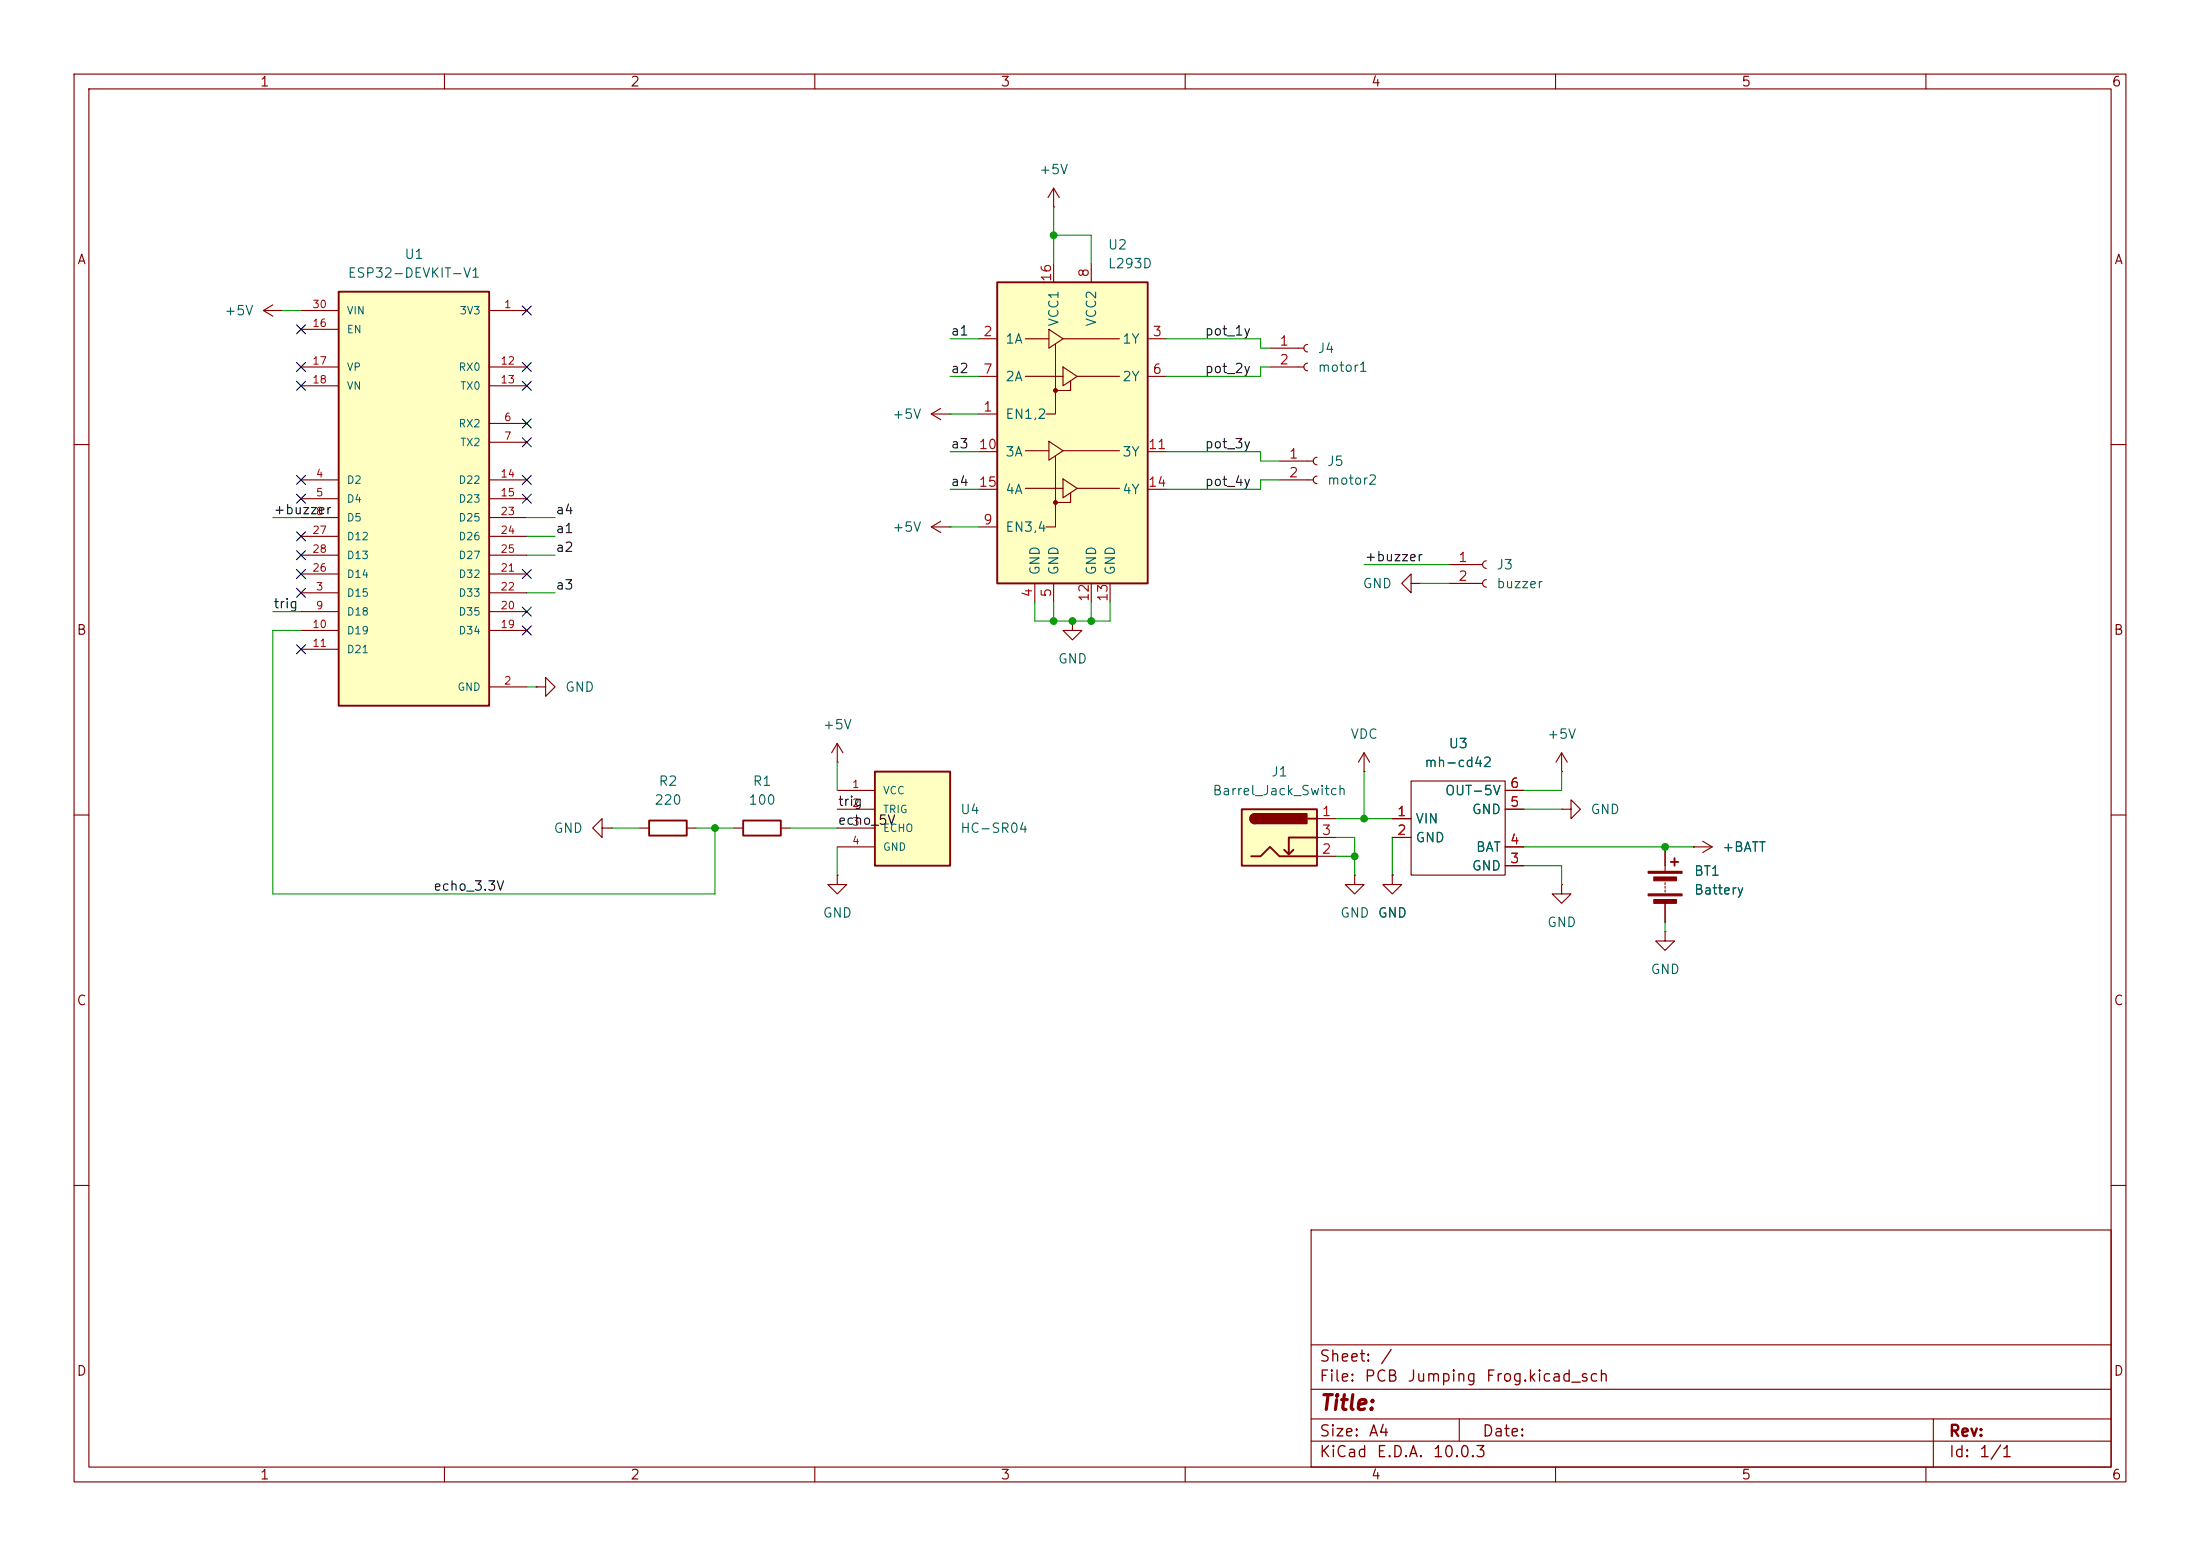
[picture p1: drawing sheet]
<svg xmlns="http://www.w3.org/2000/svg" width="297mm" height="210mm" viewBox="0 0 297 210" stroke-linecap="round" stroke-linejoin="round" font-family="sans-serif">
<g fill="none" stroke="#840000" stroke-width=".15">
<path d="M10 10h277v190h-277zM12 12h273v186h-273zM60 10v2M110 10v2M160 10v2M210 10v2M260 10v2M125.7 55.9l1.3 .7M125.7 55.9h2.6M127 55.1l-1.3 .8M128.3 55.9h.1M10 60h2"/>
<path d="M285 60h2M10 110h2M113 102.9h.1M113 100.3l-.7 1.3M113 100.3l.8 1.3M113 100.3v2.6M285 110h2M10 160h2M177 166h108v32h-108zM285 160h2M60 198v2M110 198v2"/>
<path d="M160 198v2M177 194.5h108M177 191.5h108M177 187.5h108M177 181.5h108M197 191.5v3M210 198v2M260 198v2M261 191.5v6.5"/>
</g>
<path d="M118.1 104.1h10.2v12.7h-10.2z" fill="#ffffc2"/>
<path d="M118.1 104.1h10.2v12.7h-10.2z" fill="none" stroke="#840000" stroke-width=".25"/>
<g fill="none" stroke="#840000" stroke-width=".15">
<path d="M171.4 47h4.6M171.4 49.5h4.6M176.5 46.5a.51 .51 0 0 0-.5 .5 .51 .51 0 0 0 .5 .5M176.5 49a.51 .51 0 0 0-.5 .5 .51 .51 0 0 0 .5 .5M172.7 62.2h4.6M172.7 64.8h4.6M177.8 61.7a.51 .51 0 0 0-.5 .5 .51 .51 0 0 0 .5 .5M177.8 64.3a.51 .51 0 0 0-.5 .5 .51 .51 0 0 0 .5 .5M144.8 83.8v1.3h1.2l-1.2 1.3-1.3-1.3h1.3M144.8 83.8h.1M113 106.7h5.1M113 109.2h5.1"/>
<path d="M113 111.8h5.1M113 114.3h5.1"/>
</g>
<path d="M134.6 38.1h20.3v40.6h-20.3z" fill="#ffffc2"/>
<path d="M134.6 38.1h20.3v40.6h-20.3zM87.6 110.7h5.1v2.1h-5.1zM100.3 110.7h5.1v2.1h-5.1z" fill="none" stroke="#840000" stroke-width=".25"/>
<g fill="none" stroke="#840000" stroke-width=".15">
<path d="M142.2 35.6v2.5M147.3 35.6v2.5M132.1 45.7h2.5M132.1 50.8h2.5M132.1 55.9h2.5M138.4 45.7h3.2M138.4 50.8h5.1M141.6 44.5l1.9 1.2-1.9 1.3zM141.6 59.6l1.9 1.2-1.9 1.3zM142.5 46.5v9.4h-1.3M143.5 49.5l1.9 1.3-1.9 1.3zM143.5 45.7h7.6"/>
<path d="M144.5 51.4v1.3h-2M145.4 50.8h5.7M154.9 45.7h2.6M154.9 50.8h2.6M132.1 71.1h2.5M132.1 61h2.5M132.1 66h2.5M138.4 60.8h3.2M138.4 65.9h5.1M139.7 78.7v2.6M142.2 78.7v2.6M142.5 61.6v9.5h-1.3"/>
<path d="M143.5 64.6l1.9 1.3-1.9 1.3zM143.5 60.8h7.6M144.5 66.5v1.3h-2M145.4 65.9h5.7M147.3 78.7v2.6M149.9 78.7v2.6M154.9 61h2.6M154.9 66h2.6M86.4 111.8h1.2M92.7 111.8h1.3M99.1 111.8h1.2M105.4 111.8h1.3"/>
<path d="M113 118.1v1.3h1.3l-1.3 1.3-1.2-1.3h1.2M113 118.1h.1"/>
</g>
<g fill="#840000" stroke="#840000" stroke-width=".15">
<circle cx="142.5" cy="52.7" r=".25"/>
<circle cx="142.5" cy="67.8" r=".25"/>
</g>
<path d="M45.7 39.4h20.3v55.9h-20.3z" fill="#ffffc2"/>
<path d="M45.7 39.4h20.3v55.9h-20.3zM225.6 116.3h1M226.1 115.8v1" fill="none" stroke="#840000" stroke-width=".25"/>
<g fill="none" stroke="#840000" stroke-width=".15">
<path d="M142.2 27.9h.1M142.2 25.4l-.7 1.3M142.2 25.4l.8 1.3M142.2 25.4v2.5M35.6 41.9h2.5M35.6 41.9l1.2 .8M36.8 41.1l-1.2 .8M38.1 41.9h.1M40.6 41.9h5.1M40.6 49.5h5.1M40.6 52.1h5.1M40.6 44.5h5.1"/>
<path d="M66 41.9h5.1M66 57.2h5.1M66 59.7h5.1M66 49.5h5.1M66 52.1h5.1M40.6 64.8h5.1M40.6 67.3h5.1M40.6 69.9h5.1M40.6 77.5h5.1M40.6 72.4h5.1M40.6 74.9h5.1M66 64.8h5.1"/>
<path d="M66 67.3h5.1M66 69.9h5.1M66 77.5h5.1M66 72.4h5.1M66 74.9h5.1M190.5 78.7v-1.2l-1.3 1.2 1.3 1.3v-1.3h1.3M191.8 78.7h.1M195.6 76.2h4.6M195.6 78.7h4.6M200.7 75.7a.51 .51 0 0 0-.5 .5 .51 .51 0 0 0 .5 .5M200.7 78.2a.51 .51 0 0 0-.5 .5 .51 .51 0 0 0 .5 .5M40.6 80h5.1"/>
<path d="M40.6 82.6h5.1M40.6 85.1h5.1M40.6 87.6h5.1M66 92.7h5.1M66 80h5.1M66 82.6h5.1M66 85.1h5.1M72.4 92.7h1.3v-1.3l1.2 1.3-1.2 1.3v-1.3M72.4 92.7h.1M81.3 111.8v-1.3l-1.3 1.3 1.3 1.2v-1.2h1.2M82.5 111.8h.1M182.9 118.1v1.3h1.2l-1.2 1.3-1.3-1.3h1.3"/>
<path d="M182.9 118.1h.1M184.1 104.1h.1M184.1 101.6l-.7 1.3M184.1 101.6l.8 1.3M184.1 101.6v2.5M188 118.1v1.3h1.2l-1.2 1.3-1.3-1.3h1.3M188 118.1h.1M188 110.5h2.5M188 113h2.5M190.5 105.4h12.7v12.7h-12.7zM203.2 116.8h2.5M203.2 114.3h2.5"/>
<path d="M203.2 109.2h2.5M203.2 106.7h2.5M210.8 109.2h1.3v-1.2l1.3 1.2-1.3 1.3v-1.3M210.8 109.2h.1M210.8 119.4v1.3h1.3l-1.3 1.2-1.3-1.2h1.3M210.8 119.4h.1M210.8 104.1h.1M210.8 101.6l-.7 1.3M210.8 101.6l.8 1.3M210.8 101.6v2.5M224.8 114.3v3.3M224.8 119.1v.3"/>
<path d="M224.8 119.6v.3M228.6 114.3h.1M228.6 114.3h2.5M229.9 113.5l1.2 .8M231.1 114.3l-1.2 .8M224.8 125.7v1.3h1.3l-1.3 1.3-1.3-1.3h1.3M224.8 125.7h.1M224.8 120.1v.3M224.8 121.9v2.6"/>
</g>
<g fill="#840000" stroke="#840000" stroke-width=".15">
<path d="M222.5 117.6h4.6v.3h-4.6z"/>
<path d="M222.5 120.7h4.6v.2h-4.6z"/>
<path d="M223.3 118.4h3v.5h-3z"/>
<path d="M223.3 121.4h3v.5h-3z"/>
</g>
<path d="M167.6 109.2h10.2v7.6h-10.2z" fill="#ffffc2"/>
<path d="M167.6 109.2h10.2v7.6h-10.2zM168.9 115.6h1.3l1.2-1.3 1.3 1.3h5.1M169.4 109.9a.64 .64 0 0 0-.6 .6 .64 .64 0 0 0 .6 .6M174.6 114.7l-.6 .6M176.5 110.5h1.3M177.8 113h-3.8v2.3l-.6-.6" fill="none" stroke="#840000" stroke-width=".25"/>
<g fill="#840000" stroke="#840000" stroke-width=".25">
<path d="M169 110l.4-.1v1.2a.63 .63 0 0 1-.6-.4 .63 .63 0 0 1 .2-.7z"/>
<path d="M169.4 109.9h7v1.2h-7z"/>
</g>
<g fill="none" stroke="#840000" stroke-width=".15">
<path d="M125.7 71.1l1.3 .8M125.7 71.1h2.6M127 70.4l-1.3 .7M128.3 71.1h.1M177.8 110.5h2.5M177.8 115.6h2.5M177.8 113h2.5M188 118.1h.1M188 110.5h2.5M188 113h2.5M203.2 116.8h2.5M203.2 114.3h2.5"/>
<path d="M203.2 109.2h2.5M203.2 106.7h2.5M224.8 114.3v2.5M228.6 114.3h.1M224.8 121.9v2.6"/>
</g>
<g fill="none" stroke="#009600" stroke-width=".15">
<path d="M142.2 31.8h5.1v3.8M142.2 27.9v7.7M38.1 41.9h2.5M128.3 45.7h3.8M128.3 50.8h3.8M128.3 55.9h3.8M157.5 45.7h12.7v1.3h1.2M171.4 49.5h-1.2v1.3h-12.7M36.8 69.9h3.8M71.1 69.9h3.8M71.1 72.4h3.8M71.1 74.9h3.8"/>
<path d="M128.3 71.1h3.8M128.3 66h3.8M128.3 61h3.8M157.5 61h12.7v1.2h2.5M172.7 64.8h-2.5v1.2h-12.7M184.1 76.2h11.5M191.8 78.7h3.8M36.8 82.6h3.8M40.6 85.1h-3.8v35.6h59.7v-8.9M71.1 80h3.8M71.1 92.7h1.3M139.7 81.3v2.5h10.2v-2.5"/>
<path d="M142.2 81.3v2.5M147.3 81.3v2.5M82.5 111.8h3.9M94 111.8h5.1M106.7 111.8h6.3M113 102.9v3.8M113 114.3v3.8M180.3 113h2.6v5.1M180.3 115.6h2.6M180.3 110.5h7.7M184.1 104.1v6.4M188 113v5.1"/>
<path d="M205.7 109.2h5.1M205.7 116.8h5.1v2.6M205.7 114.3h22.9M210.8 104.1v2.6h-5.1M224.8 124.5v1.2"/>
</g>
<g fill="none" stroke="#000084" stroke-width=".15">
<path d="M40 51.5l1.2 1.2M40 43.8l1.2 1.3M40 48.9l1.2 1.2M41.2 51.5l-1.2 1.2M41.2 43.8l-1.2 1.3M41.2 48.9l-1.2 1.2M70.5 59.1l1.2 1.2M70.5 48.9l1.2 1.2M70.5 51.5l1.2 1.2M70.5 41.3l1.2 1.2M70.5 56.5l1.2 1.3M71.7 59.1l-1.2 1.2"/>
<path d="M71.7 48.9l-1.2 1.2M71.7 51.5l-1.2 1.2M71.7 41.3l-1.2 1.2M71.7 56.5l-1.2 1.3M40 64.2l1.2 1.2M40 66.7l1.2 1.2M40 71.8l1.2 1.2M40 74.3l1.2 1.2M40 76.9l1.2 1.2M40 79.4l1.2 1.2M41.2 79.4l-1.2 1.2M41.2 71.8l-1.2 1.2"/>
<path d="M41.2 64.2l-1.2 1.2M41.2 66.7l-1.2 1.2M41.2 74.3l-1.2 1.2M41.2 76.9l-1.2 1.2M70.5 66.7l1.2 1.2M70.5 76.9l1.2 1.2M70.5 64.2l1.2 1.2M71.7 66.7l-1.2 1.2M71.7 76.9l-1.2 1.2M71.7 64.2l-1.2 1.2M40 87l1.2 1.2M41.2 87l-1.2 1.2"/>
<path d="M70.5 84.5l1.2 1.2M70.5 81.9l1.2 1.3M71.7 84.5l-1.2 1.2M71.7 81.9l-1.2 1.3"/>
</g>
<g fill="#009600" stroke="#009600" stroke-width=".14">
<circle cx="142.2" cy="31.8" r=".46"/>
<circle cx="182.9" cy="115.6" r=".46"/>
<circle cx="224.8" cy="114.3" r=".46"/>
<circle cx="147.3" cy="83.8" r=".46"/>
<circle cx="184.1" cy="110.5" r=".46"/>
<circle cx="142.2" cy="83.8" r=".46"/>
<circle cx="144.8" cy="83.8" r=".46"/>
<circle cx="96.5" cy="111.8" r=".46"/>
</g>
<text font-size="2" fill="#840000" x="178" y="190.8">Title:</text>
<g font-size="1.5" fill="#840000">
<text x="178" y="184.2">Sheet:</text>
<text x="186.2" y="184.2">/</text>
<text x="178" y="186.9">File:</text>
<text x="184.1" y="186.9">PCB</text>
<text x="189.9" y="186.9">Jumping</text>
<text x="200.5" y="186.9">Frog.kicad_sch</text>
<text x="178" y="197.1">KiCad</text>
<text x="178" y="194.3">Size:</text>
<text x="184.7" y="194.3">A4</text>
<text x="185.7" y="197.1">E.D.A.</text>
<text x="193.3" y="197.1">10.0.3</text>
<text x="200" y="194.3">Date:</text>
<text x="263" y="194.3">Rev:</text>
<text x="263" y="197.1">Id:</text>
<text x="267.1" y="197.1">1/1</text>
</g>
<g font-size="1.3" fill="#840000">
<text x="35" y="12">1</text>
<text x="85" y="12">2</text>
<text x="135" y="12">3</text>
<text x="185" y="12">4</text>
<text x="235" y="12">5</text>
<text x="285" y="12">6</text>
<text x="10.3" y="36">A</text>
<text x="285.3" y="36">A</text>
<text x="10.3" y="86">B</text>
<text x="285.3" y="86">B</text>
<text x="10.3" y="136">C</text>
<text x="285.3" y="136">C</text>
<text x="10.3" y="186">D</text>
<text x="285.3" y="186">D</text>
<text x="35" y="200">1</text>
<text x="85" y="200">2</text>
<text x="135" y="200">3</text>
<text x="185" y="200">4</text>
<text x="235" y="200">5</text>
<text x="285" y="200">6</text>
</g>
<g font-size="1.3" fill="#006464">
<text x="140.2" y="23.8">+5V</text>
<text x="54.5" y="35.3">U1</text>
<text x="149.5" y="34">U2</text>
<text x="46.9" y="37.8">ESP32-DEVKIT-V1</text>
<text x="149.5" y="36.5">L293D</text>
<text x="30.2" y="42.9">+5V</text>
<text x="135.6" y="46.7">1A</text>
<text x="143.2" y="44.2" transform="rotate(-90 143.2 44.2)">VCC1</text>
<text x="148.3" y="44.2" transform="rotate(-90 148.3 44.2)">VCC2</text>
<text x="151.4" y="46.7">1Y</text>
<text x="177.8" y="48">J4</text>
<text x="135.6" y="51.8">2A</text>
<text x="151.4" y="51.8">2Y</text>
<text x="177.8" y="50.5">motor1</text>
<text x="120.4" y="56.9">+5V</text>
<text x="135.6" y="56.9">EN1,2</text>
<text x="135.6" y="61.9">3A</text>
<text x="151.4" y="61.9">3Y</text>
<text x="179.1" y="63.2">J5</text>
<text x="179.1" y="65.7">motor2</text>
<text x="135.6" y="67">4A</text>
<text x="151.4" y="67">4Y</text>
<text x="120.4" y="72.1">+5V</text>
<text x="135.6" y="72.1">EN3,4</text>
<text x="140.7" y="77.7" transform="rotate(-90 140.7 77.7)">GND</text>
<text x="143.2" y="77.7" transform="rotate(-90 143.2 77.7)">GND</text>
<text x="148.3" y="77.7" transform="rotate(-90 148.3 77.7)">GND</text>
<text x="150.8" y="77.7" transform="rotate(-90 150.8 77.7)">GND</text>
<text x="201.9" y="77.2">J3</text>
<text x="183.9" y="79.7">GND</text>
<text x="201.9" y="79.7">buzzer</text>
<text x="142.7" y="89.9">GND</text>
<text x="76.2" y="93.7">GND</text>
<text x="111" y="98.8">+5V</text>
<text x="182.2" y="100">VDC</text>
<text x="195.5" y="101.3">U3</text>
<text x="208.8" y="100">+5V</text>
<text x="88.8" y="106.4">R2</text>
<text x="101.5" y="106.4">R1</text>
<text x="163.6" y="107.7">Barrel_Jack_Switch</text>
<text x="171.5" y="105.1">J1</text>
<text x="192.2" y="103.8">mh-cd42</text>
<text x="195" y="107.7">OUT-5V</text>
<text x="74.7" y="112.7">GND</text>
<text x="88.3" y="108.9">220</text>
<text x="101" y="108.9">100</text>
<text x="129.5" y="110.2">U4</text>
<text x="129.5" y="112.7">HC-SR04</text>
<text x="191" y="111.5">VIN</text>
<text x="198.6" y="110.2">GND</text>
<text x="214.6" y="110.2">GND</text>
<text x="191" y="114">GND</text>
<text x="198.6" y="117.8">GND</text>
<text x="199.2" y="115.3">BAT</text>
<text x="228.6" y="118.5">BT1</text>
<text x="232.4" y="115.3">+BATT</text>
<text x="111" y="124.2">GND</text>
<text x="180.8" y="124.2">GND</text>
<text x="185.9" y="124.2">GND</text>
<text x="208.8" y="125.4">GND</text>
<text x="228.6" y="121">Battery</text>
<text x="222.8" y="131.8">GND</text>
</g>
<g font-size="1.3" fill="#a90000">
<text x="142.2" y="38.1" transform="rotate(-90 142.2 38.1)">16</text>
<text x="147.3" y="37.5" transform="rotate(-90 147.3 37.5)">8</text>
<text x="132.6" y="45.7">2</text>
<text x="155.5" y="45.7">3</text>
<text x="172.6" y="47">1</text>
<text x="132.6" y="50.8">7</text>
<text x="155.5" y="50.8">6</text>
<text x="172.6" y="49.5">2</text>
<text x="132.6" y="55.9">1</text>
<text x="132" y="60.9">10</text>
<text x="154.9" y="60.9">11</text>
<text x="173.9" y="62.2">1</text>
<text x="173.9" y="64.7">2</text>
<text x="132" y="66">15</text>
<text x="132.6" y="71.1">9</text>
<text x="154.9" y="66">14</text>
<text x="196.8" y="76.2">1</text>
<text x="139.7" y="80.7" transform="rotate(-90 139.7 80.7)">4</text>
<text x="142.2" y="80.7" transform="rotate(-90 142.2 80.7)">5</text>
<text x="147.3" y="81.3" transform="rotate(-90 147.3 81.3)">12</text>
<text x="149.8" y="81.3" transform="rotate(-90 149.8 81.3)">13</text>
<text x="196.8" y="78.7">2</text>
<text x="203.8" y="106.7">6</text>
<text x="178.4" y="110.5">1</text>
<text x="178.4" y="113">3</text>
<text x="188.5" y="110.5">1</text>
<text x="188.5" y="113">2</text>
<text x="203.8" y="109.2">5</text>
<text x="178.4" y="115.5">2</text>
<text x="203.8" y="116.8">3</text>
<text x="203.8" y="114.3">4</text>
</g>
<g font-size="1.3" fill="#0f0f0f">
<text x="128.3" y="45.6">a1</text>
<text x="162.6" y="45.6">pot_1y</text>
<text x="128.3" y="50.7">a2</text>
<text x="162.6" y="50.7">pot_2y</text>
<text x="128.3" y="60.8">a3</text>
<text x="128.3" y="65.9">a4</text>
<text x="162.6" y="60.8">pot_3y</text>
<text x="162.6" y="65.9">pot_4y</text>
<text x="36.8" y="69.7">+buzzer</text>
<text x="74.9" y="69.7">a4</text>
<text x="74.9" y="72.3">a1</text>
<text x="74.9" y="74.8">a2</text>
<text x="184.1" y="76.1">+buzzer</text>
<text x="36.8" y="82.4">trig</text>
<text x="74.9" y="79.9">a3</text>
<text x="113" y="111.6">echo_5V</text>
<text x="113" y="109.1">trig</text>
<text x="58.4" y="120.5">echo_3.3V</text>
</g>
<g font-size="1" fill="#a90000">
<text x="42.1" y="41.8">30</text>
<text x="68" y="41.8">1</text>
<text x="42.1" y="44.4">16</text>
<text x="42.1" y="49.5">17</text>
<text x="42.1" y="52">18</text>
<text x="67.5" y="49.5">12</text>
<text x="67.5" y="52">13</text>
<text x="68" y="57.1">6</text>
<text x="68" y="59.6">7</text>
<text x="42.6" y="64.7">4</text>
<text x="67.5" y="64.7">14</text>
<text x="42.6" y="67.2">5</text>
<text x="42.6" y="69.8">8</text>
<text x="67.5" y="67.2">15</text>
<text x="67.5" y="69.8">23</text>
<text x="42.1" y="77.4">26</text>
<text x="42.1" y="72.3">27</text>
<text x="42.1" y="74.9">28</text>
<text x="67.5" y="77.4">21</text>
<text x="67.5" y="72.3">24</text>
<text x="67.5" y="74.9">25</text>
<text x="42.6" y="79.9">3</text>
<text x="42.6" y="82.5">9</text>
<text x="67.5" y="82.5">20</text>
<text x="67.5" y="79.9">22</text>
<text x="42.1" y="85">10</text>
<text x="42.1" y="87.6">11</text>
<text x="67.5" y="85">19</text>
<text x="68" y="92.6">2</text>
<text x="115" y="106.6">1</text>
<text x="115" y="109.1">2</text>
<text x="115" y="111.7">3</text>
<text x="115" y="114.2">4</text>
</g>
<g font-size="1" fill="#006464">
<text x="46.7" y="45.2">EN</text>
<text x="46.7" y="42.7">VIN</text>
<text x="62" y="42.7">3V3</text>
<text x="46.7" y="50.3">VP</text>
<text x="46.7" y="52.8">VN</text>
<text x="61.8" y="50.3">RX0</text>
<text x="62.1" y="52.8">TX0</text>
<text x="61.8" y="57.9">RX2</text>
<text x="46.7" y="65.5">D2</text>
<text x="61.8" y="65.5">D22</text>
<text x="62.1" y="60.5">TX2</text>
<text x="46.7" y="68.1">D4</text>
<text x="46.7" y="70.6">D5</text>
<text x="61.8" y="68.1">D23</text>
<text x="61.8" y="70.6">D25</text>
<text x="46.7" y="73.2">D12</text>
<text x="46.7" y="75.7">D13</text>
<text x="61.8" y="73.2">D26</text>
<text x="61.8" y="75.7">D27</text>
<text x="46.7" y="80.8">D15</text>
<text x="46.7" y="83.3">D18</text>
<text x="46.7" y="78.2">D14</text>
<text x="61.8" y="83.3">D35</text>
<text x="61.8" y="78.2">D32</text>
<text x="61.8" y="80.8">D33</text>
<text x="46.7" y="85.9">D19</text>
<text x="46.7" y="88.4">D21</text>
<text x="61.8" y="85.9">D34</text>
<text x="61.7" y="93.5">GND</text>
<text x="119.1" y="107.5">VCC</text>
<text x="119.1" y="110">TRIG</text>
<text x="119.1" y="112.5">ECHO</text>
<text x="119.1" y="115.1">GND</text>
</g>
</svg>
